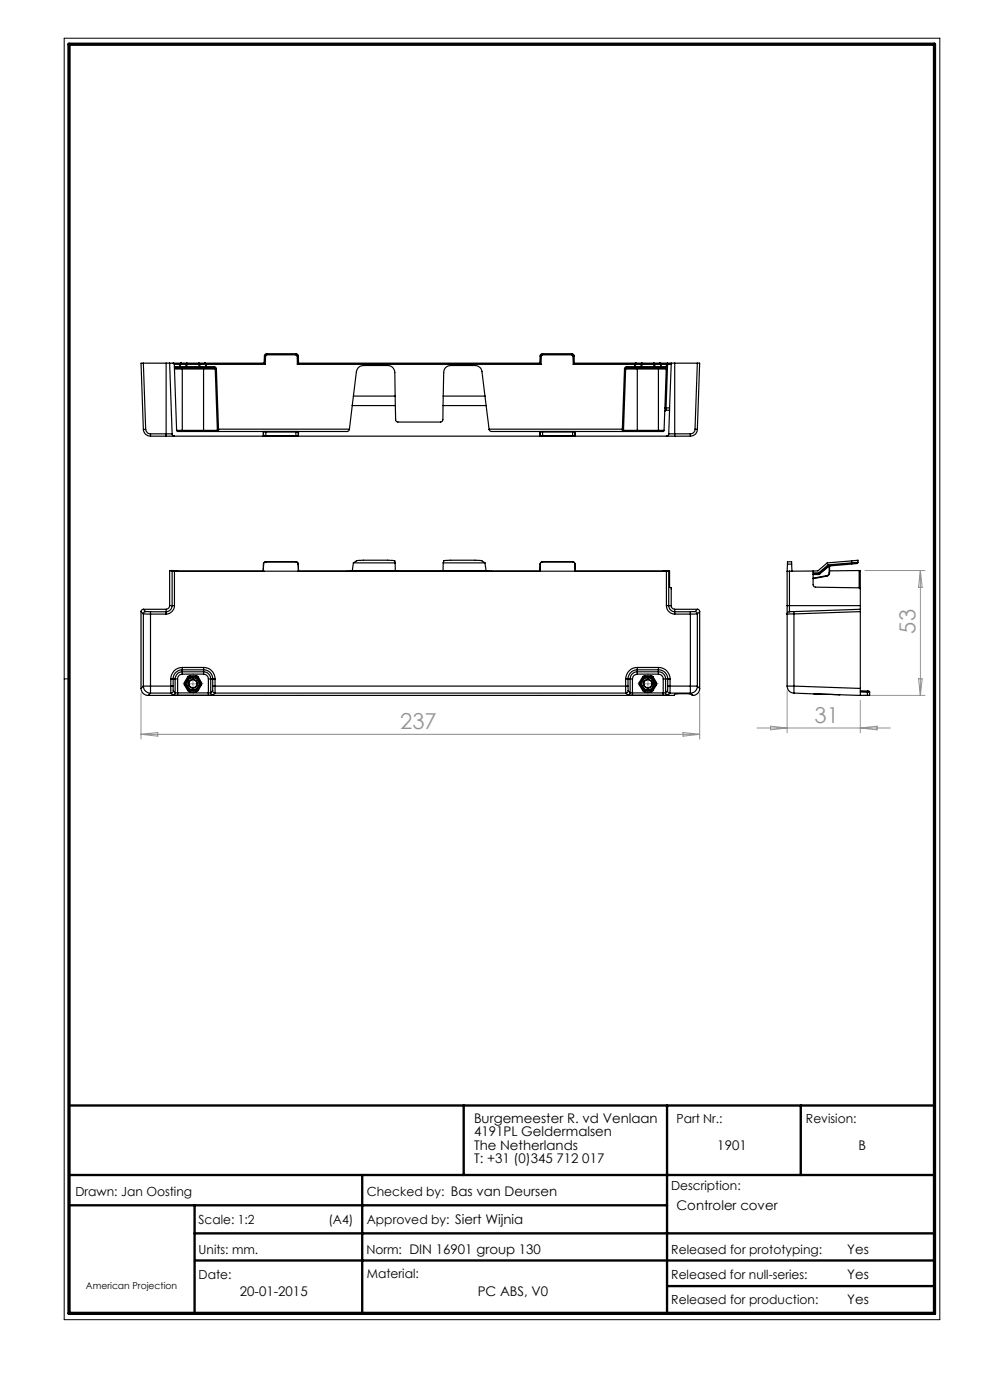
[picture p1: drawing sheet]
<svg xmlns="http://www.w3.org/2000/svg" width="210mm" height="297mm" viewBox="0 0 210 297" stroke-linecap="round" stroke-linejoin="round" font-family="sans-serif">
<path d="M13.6 8.1h185.8v271.9h-185.8zM14.6 144h-1" fill="none" stroke="#000" stroke-width=".21"/>
<path d="M14.6 234.5h183.6M98.4 234.5v14.8M141.5 234.5v44.1M169.9 234.5v14.8M14.6 249.3h183.6M14.6 255.7h126.9M41.3 255.7v22.9M76.8 249.3v29.3M41.3 261.7h156.9M41.4 267.4h156.8M141.5 272.8h56.7" fill="none" stroke="#000" stroke-width=".5"/>
<path d="M14.6 9.4h183.6v269.2h-183.6z" fill="none" stroke="#000" stroke-width=".7"/>
<path d="M39.7 145h-.9M40.9 143.8v-.9M40.9 146.3v.8M42.2 145h.9M136.2 145h-.9M137.4 143.8v-.9M137.4 146.3v.9M138.7 145h.9" fill="none" stroke="#959595" stroke-width=".21" stroke-dasharray="15.2 1.3 1.3 1.3"/>
<g fill="none" stroke="#959595" stroke-width=".21">
<path d="M183.5 121h12.7M195.2 121v26.5M195.2 121l.4 3.6h-.8zM29.9 147v9.8M29.9 155.8h118.5M29.9 155.8l3.6-.4v.8zM39.7 145.1h2.5M40.9 143.8v2.5M136.2 145.1h2.5M137.4 143.8v2.5M144.9 155.4l3.5 .4-3.5 .4zM148.4 147v9.8"/>
<path d="M160.6 154.4h28.2M163.4 154.1l3.6 .3-3.6 .4zM167 146.5v9M182.5 148.6v6.9M182.5 154.4l3.6-.3v.7zM183.5 147.5h12.7M194.8 144h.8l-.4 3.5z"/>
</g>
<g fill="none" stroke="#000" stroke-width=".25">
<path d="M30.4 77h-.5l.5 14.1M30.4 77h4.8M30.4 77l.5 14.1M35.2 77h.8M35.2 77v15M36 77l.5 15M36 77h20M36.7 77l.3 .3M37 77.3l.5 14M37 77.3h2.4M37 78h1.7M37 78.3h1.7"/>
<path d="M37 77.8h2.4M38.1 77.8l-.2 .2M38.1 77.8h.1M38.2 77.8l-.2 .2M38.2 77.3l-.1 .5M38.2 77.3v.5M38.4 77l-.2 .3M38.7 78v.3M38.7 78.3v13M38.7 78.3h4.5M38.7 78h4.5M39.4 77.8l-.2 .2"/>
<path d="M39.4 77.8h.3M39.4 77.3h.3M39.4 77.3l.2-.3 .1 .3M39.4 77.3v.5M39.7 77.8v.2M39.7 77.3h2.5M39.7 77.8h2.5M39.7 77.3v.5M42.2 77.8v.2M42.2 77.8h.2M42.2 77.3h.2M42.2 77.3v-.3l.2 .3"/>
<path d="M42.2 77.3v.5M42.4 77.8l.2 .2M42.4 77.3h13.9M42.4 77.8h3M42.4 77.3v.5M43.2 78.3h2.4M43.2 78h2.2M43.2 78v.3M43.2 78.3v13M43.4 77l.3 .3v.5M43.7 77.8l.2 .2M43.7 77.8h.1"/>
<path d="M43.7 77.8l.3 .2M45.4 78l.2 .3M45.4 77.8l.3 .1 .2 .4M45.4 77.8v.2M45.6 78.3h.3M45.6 78.3l.5 13M45.9 78.3l.5 12.7M56 77l.3 .3M56.1 75.5h.2M56.1 75.5l-.1 1.5M56.3 75.5v1.8M56.6 75.3l-.3 .2"/>
<path d="M56.6 75l-.4 .2-.1 .3M56.6 75v.3M56.6 75.3h6.2M56.6 75h6.2M62.8 75.3l.2 .2M62.8 75v.3M62.8 75l.2 .1 .3 .4M63 75.5h.3M63 75.5l.1 1.8M63.1 77.3h51.7M63.3 75.5v1.5M63.3 77l-.2 .3"/>
<path d="M63.3 77h51.2M114.5 77l.3 .3M114.6 75.5h.2M114.6 75.5l-.1 1.5M114.8 75.5v1.8M115.1 75.3l-.3 .2M115.1 75l-.3 .1-.2 .4M115.1 75v.3M115.1 75.3h6.2M115.1 75h6.2M121.3 75.3l.2 .2M121.3 75v.3"/>
<path d="M121.3 75l.3 .2 .2 .3M121.5 75.5h.3M121.5 75.5l.1 1.8M121.6 77.3h14.4M121.8 75.5v1.5M121.8 77l-.2 .3M121.8 77h20.6M132.5 78.3h.2M132.5 78.3l-.5 12.7M132.7 78.3h2.5M132.7 78.3l-.4 13M133 78h2.2"/>
<path d="M133 78l-.3 .3M133 77.8l-.5 .2v.3M133 77.8v.2M133 77.8h3M134.7 77.8l-.3 .2M134.7 77.3l.2-.3-.2 .3M134.7 77.8h.1M134.7 77.3h.1M134.7 77.3v.5M134.7 77.8l-.2 .2M135.2 78v.3M135.2 78.3v13"/>
<path d="M135.2 78.3h4.5M135.2 78h4.5M136 77.8l-.3 .2M136 77.8h.2M136 77.3h.2M136 77.3l.1-.3 .1 .3M136 77.3v.5M136.2 77.8v.2M136.2 77.3h2.5M136.2 77.8h2.5M136.2 77.3v.5M138.7 77.8v.2"/>
<path d="M138.7 77.8h.2M138.7 77.3h.2M138.7 77.3v-.3l.2 .3M138.7 77.3v.5M138.9 77.3h2.5M138.9 77.3v.5M138.9 77.8l.2 .2M138.9 77.8h2.5M139.7 78v.3M139.7 78h1.7M139.7 78.3h1.6M139.7 78.3v13"/>
<path d="M140.2 77.3l-.3-.3 .3 .3M140.2 77.3v.5l.2 .2M140.2 77.3h.1M141.4 77.3h.2M141.4 77.3l.1-.3 .1 .3M141.4 77.3l-.4 9.2M141.6 77.3l-.3 9.2M141.6 77.3h.8M142.4 77v.3M142.4 77h.7M142.4 77.3l-.4 9.2M143.1 77v15"/>
<path d="M143.1 77h4.8M147.9 77h.5l-.5 14.1M147.9 77l-.5 14.1M30.4 91.1h.5M30.4 91.1a1.51 1.51 0 0 0 1.5 1.4M30.9 91.1a1.03 1.03 0 0 0 1 .9M31.9 92v.5M31.9 92.5h3.3M31.9 92h3.3M35.2 92h1.3M35.2 92v.5M35.2 92.5h1.8"/>
<path d="M36.5 92l.2 .5h.3M37 92.5h104.4M37.5 91.3h1.2M38.7 91.3v.2M38.7 91.3h4.5M43.2 91.3v.2M43.2 91.3h2.9M46.1 91h.3M46.4 91v.5l-.3-.2M46.4 91h27.7M55.9 91.6h.5M55.9 91.6v.9"/>
<path d="M56.4 91.6h6.4M56.4 91.6v.9M56.4 92.5h-.5M56.4 92.5h6.4M62.8 91.6l.5-.1v1h-.5M62.8 91.6v.9M74.7 86l-.6 5.1-.2 .4h-.3h-35.9l-.2-.2M74.7 86h9.2M75 84h8.8M83.8 84l-.1-5a1.51 1.51 0 0 0-1.5-1.5h-5.1a1.53 1.53 0 0 0-1.5 1.3l-.9 7.2M83.8 84l.1 2M83.9 86v3.1l.4 .4h9.3l.3-.5 .1-3"/>
<path d="M94 86h9.1M94 84l.1-5a1.45 1.45 0 0 1 1.5-1.5h5.2a1.53 1.53 0 0 1 1.4 1.3l.9 7.2M94 84h8.9M94 84v2M103.1 86l.7 5.2 .4 .3h36.5l.2-.2M103.8 91h28.2M114.6 91.6h.5M114.6 91.6v.9M115.1 91.6h6.4M115.1 91.6v.9M115.1 92.5h-.5M115.1 92.5h6.4"/>
<path d="M121.5 92.5h.5M121.5 91.6v.9M122 91.6h-.5M122 91.6v.9M132 91v.5l.3-.2M132 91h.3M132.3 91.3h2.9M135.2 91.3v.2M135.2 91.3h4.5M139.7 91.3v.2M139.7 91.3h1.2M141 87.3l-.1 4"/>
<path d="M141 86.5h.3M141 86.5v.8M141.3 87l-.3 .3M141.3 87h.7M141.3 86.5v.5M141.3 86.5h.7M141.4 92.5h1.7M141.9 92l-.3 .5h-.2M141.9 92h1.2M142 86.5v.5M142 87l-.1 5M143.1 92v.5"/>
<path d="M143.1 92.5h3.3M143.1 92h3.3M146.4 92v.5M147.4 91.1h.5M147.4 91.1a.96 .96 0 0 1-1 .9M147.9 91.1a1.45 1.45 0 0 1-1.5 1.4M55.9 119.7l-.1 1.5M55.9 119.7h.1M56.4 119.2l-.4 .1-.1 .4M56.4 119.2h.1M56.4 119.2h6.4M56.4 119.2l-.3 .1-.2 .4"/>
<path d="M62.8 119.2l.2 .1 .3 .4M62.8 119.2l.3 .1 .2 .4M62.8 119.2h.1M63.3 119.7v1.5M63.3 119.7h.1M75 119.4l.8-.5 1-.1 6.5 .1 .4 .1 .1 .4M75 119.4h8.8M75 119.4l-.3 1.7M83.8 119.4l.1 1.7M94 119.4l.2-.4 1.1-.2 6.4 .1 .5 .1 .7 .4M94 119.4h8.9M94 119.4v1.7"/>
<path d="M102.9 119.4l.2 1.7M114.6 119.7l-.1 1.5M114.6 119.7h.1M115.1 119.2l-.4 .2-.1 .3M115.1 119.2h.1M115.1 119.2h6.4M115.1 119.2l-.3 .1-.2 .4M121.5 119.2l.3 .1 .2 .4M121.5 119.2h.1M122 119.7v1.5M167 119.7v1.5M167.9 119.7v-.5h-.9v.5"/>
<path d="M167.9 119.7h-.9M167.9 119.7l.1 1.5M175.6 119.8l.1 .3M175.6 119.8l-1.9 1.7M180.7 119.4v.3M180.7 119l1.3-.2v.5M180.7 119l-5.2 .4-2 1.7h-1M180.7 119v.4M180.7 119.4l-5.1 .4M180.7 119.7l-5 .4M182 119.3l-1.3 .1M182 119.3l-.2 .3-1.1 .1"/>
<path d="M29.9 129.7l.5 .5M29.9 129.7v16.3M30.4 130.2l1.5 .1M30.4 129.3l-.3 .1-.2 .3M30.4 130.2v15.4M30.4 129.3h4.8M30.4 129.3l.5 .4M30.9 129.7l-.3 .2-.2 .3M30.9 129.7l1 .1M31.9 129.8v.5M31.9 130.3h3.3M31.9 130.3v15.3"/>
<path d="M31.9 129.8h3.3M35.2 129.8v.5M35.2 129.3v.5M36 121l1.7 .2M36 128.5a.78 .78 0 0 1-.8 .8M36 121l.5 .2M36 128.5h.5M36 121v7.5M36.5 121.2h.5M36.5 128.5h.5M36.5 128.5a1.33 1.33 0 0 1-1.3 1.3M36.5 121.2v7.3"/>
<path d="M37 128.5a1.81 1.81 0 0 1-1.8 1.8M37 121.2h104.4M37 121.2v7.3M55.8 121.2h.1M74.7 121.1l-1.1 .1M74.7 121.1h9.2M83.9 121.1h10M94 121.1h9.1M94 121.1h-.1M103.1 121.1l1.1 .1M141.4 128.5h.5M141.4 121.2h.5"/>
<path d="M141.4 128.5a1.81 1.81 0 0 0 1.7 1.8M141.4 121.2v7.3M141.9 128.5a1.33 1.33 0 0 0 1.2 1.3M141.9 121.2v7.3M141.9 128.5h.5M142 121.1l-1.4 .1M142 121.1v3.5l.4 .1v3.8M142 121.1l-.1 .1M142.4 128.5a.78 .78 0 0 0 .7 .8M143.1 129.8v.5M143.1 130.3h3.3M143.1 129.8h3.3"/>
<path d="M143.1 129.3v.5M143.1 129.3h4.8M146.4 129.8v.5M146.4 130.3v15.3M147.4 129.7l-1 .1M147.4 129.7l.4 .3 .1 .2M147.9 130.2l-1.5 .1M147.9 129.3h.3l.2 .4M147.9 130.2v15.4M147.9 129.3l-.5 .4M148.4 129.7l-.5 .5M148.4 129.7v16.3"/>
<path d="M167 128.5h.5M167 128.5v1.8M167 121.2h.5M167 121.2v7.3M167 130.3v15.3M167.5 129.8l-.3 .1-.2 .4M167.5 128.5v1.3M167.5 128.5h15M167.5 121.2v7.3M168.4 129.7v.5M168.4 130.2l-1.4 .1M168.4 129.7l-.9 .1"/>
<path d="M168.4 130.2v15.4M172.5 121.1v3l.3 .4 9.4 .2M172.5 121.1l-5 .1M172.5 121.8h1.2M172.5 121.5h1.2M172.5 121.9h1.2M173.7 121.5v.3M173.7 121.8h.1M173.7 121.8v.1M175.3 122.1l.1 .1M175.3 122.1l-2.8 .6M175.4 122.2l-2.9 .6"/>
<path d="M175.7 120.1l.1 .1M175.7 120.1l-2 1.7M175.7 120.1h.1M175.8 120.2l-2.1 1.7M175.9 120v.2M175.9 120.2h.1M175.9 121.5l-.2 .4-.4 .2M175.9 121.5h.1M175.9 120.2h-.1M175.9 120.2v1.3M176 121.5a.74 .74 0 0 1-.6 .7M176 120.2v1.3"/>
<path d="M176.1 120l-.1 .2M182.2 124.7l.3 .3M182.2 121h.3v7.5M182.2 121l-6.2 .1M182.2 121v3.7M182.5 129.3v.4M182.5 128.5v.8M182.5 129.7l-14.1 .5M182.5 129.3l-14.1 .4M182.5 129.7v16.3M29.9 146a1.51 1.51 0 0 0 1.5 1.5M30.4 145.6h1.5"/>
<path d="M30.4 145.6a1.51 1.51 0 0 0 1.5 1.4M30.4 145.6l-.5 .4M31.9 145.6v1.4M31.9 145.6h4.3M31.9 147h4.4M31.9 147l-.5 .5M36.2 144h.5M36.2 145.6l.1 1.4M36.2 145.6h.5M36.2 144v1.6M36.3 147l.4 .5M36.7 147.5h1"/>
<path d="M36.7 145.6l.1 .9M36.7 144v1.6M36.7 144h.4M36.8 146.5l-.1 .3-.4 .2M36.8 146.5l.3 .5M37.1 147l-.2 .4-.2 .1M37.1 147h.6M37.1 144h.6M37.1 144v3M37.7 147v.5M37.7 147.5h6.5M37.7 144v3"/>
<path d="M37.7 147h6.5M38.7 141.6a2.41 2.41 0 0 0-2.5 2.4M38.7 141.6v.5M38.7 142.1a1.93 1.93 0 0 0-2 1.9M38.7 142.5a1.57 1.57 0 0 0-1.6 1.5M38.7 142.5v.5M38.7 143a1.02 1.02 0 0 0-1 1M38.7 141.6h4.5M38.7 142.1h4.5M38.7 142.5h4.5M38.7 142.1v.4M38.7 143h4.5"/>
<path d="M39.1 144.8l.2 .1M39.1 144.8v.5M39.1 145.3l.7 1.2M39.3 144.9v.3M39.3 145.2l-.2 .1M39.3 144.9h.1M39.3 145.2h.1M39.3 144.9l.3 .2M39.3 145.2l.7 1.2M39.6 145.1l-.3 .1M39.6 145.1l.7 1.1M39.8 143.6l.2 .1"/>
<path d="M39.8 146.5l.5 .3M39.8 143.6l-.7 1.2M40 146.4l-.2 .1M40 146.4l.3 .1M40 143.7l-.7 1.2M40 143.7v.1M40 146.4h.1M40 143.8l.3 .1M40 143.8l-.7 1.1M40.3 143.4l-.5 .2M40.3 143.6l-.3 .1M40.3 143.4v.2"/>
<path d="M40.3 146.5v.3M40.3 143.6h.1M40.3 143.6l-.3 .2M40.3 146.5h.1M40.3 143.6v.3M40.3 146.2l-.3 .2M40.3 146.2v.3M40.3 143.4h1.3M40.3 146.8h1.3M40.3 143.6h1.3M40.3 146.5h1.3M40.3 143.9h1.3"/>
<path d="M40.3 143.9l-.7 1.2M40.3 146.2h1.3M40.9 143.6v.2M40.9 143.8h.1M41 143.6h.1M41 143.6v.2M41 143.8h.1M41.6 146.2v.3l.2-.1M41.6 146.2l.2 .2M41.6 143.9l.7 1.2M41.6 143.4l.5 .2M41.6 143.6l.2 .1"/>
<path d="M41.6 143.4v.2M41.6 146.5v.3M41.8 146.4l.3 .1M41.8 146.4l-.2 .1M41.8 143.8l-.2-.2v.3M41.8 146.4h.1M41.8 143.8l-.2 .1M41.8 143.7l.7 1.2M41.8 143.7v.1M41.8 143.8l.7 1.1M42.1 146.5l-.5 .3M42.1 143.6l-.3 .1"/>
<path d="M42.1 143.6l.6 1.2M42.3 145.1l.2 .1M42.3 145.1l-.7 1.1M42.5 145.2l.2 .1M42.5 144.9v.3M42.5 145.2h.1M42.5 144.9h.1M42.5 144.9l-.2 .2M42.5 145.2l-.7 1.2M42.7 144.8v.5M42.7 144.8l-.2 .1M42.7 145.3l-.6 1.2"/>
<path d="M43.2 141.6a2.41 2.41 0 0 1 2.4 2.4M43.2 142.1a1.93 1.93 0 0 1 1.9 1.9M43.2 141.6v.5M43.2 142.5a1.57 1.57 0 0 1 1.5 1.5M43.2 143a1.09 1.09 0 0 1 1 1M43.2 142.5v.5M43.2 142.1v.4M44.2 147v.5M44.2 144h.5M44.2 144v3M44.7 147l.1 .3 .4 .2M44.7 147h-.5"/>
<path d="M44.7 144h.4M44.7 144v3M45.1 146.5l.2 .5h.3M45.1 146.5l-.4 .5M45.1 144h.5M45.1 145.6h.5M45.1 145.6v.9M45.1 144v1.6M45.2 147.5h-1M45.6 145.6v1.4M45.6 145.6h87.1M45.6 144v1.6"/>
<path d="M45.6 147h87.2M45.6 147l-.4 .5M132.7 144h.5M132.7 145.6h.5M132.7 145.6l.1 1.4M132.7 144v1.6M132.8 147l.4 .5M133.2 147.5h1M133.2 145.6v.9M133.2 144v1.6M133.2 144h.5M133.2 146.5l-.2 .5h-.2"/>
<path d="M133.2 146.5l.5 .5M133.7 147l-.2 .3-.3 .2M133.7 147h.5M133.7 144h.5M133.7 144v3M134.2 147v.5M134.2 147.5h6.5M134.2 144v3M134.2 147h6.5M135.2 141.6a2.47 2.47 0 0 0-2.5 2.4M135.2 141.6v.5M135.2 142.1a1.99 1.99 0 0 0-2 1.9"/>
<path d="M135.2 142.5a1.51 1.51 0 0 0-1.5 1.5M135.2 142.5v.5M135.2 143a1.02 1.02 0 0 0-1 1M135.2 141.6h4.5M135.2 142.1h4.5M135.2 142.5h4.5M135.2 142.1v.4M135.2 143h4.5M135.6 144.8v.5M135.6 144.8l.2 .1M135.6 145.3l.7 1.2M135.8 144.9v.3"/>
<path d="M135.8 145.2l-.2 .1M135.8 145.2l.7 1.2M135.8 145.2h.1M135.8 144.9h.1M135.9 144.9v.3M135.9 144.9l.2 .2M135.9 145.2l.6 1.2M136.1 145.1l-.2 .1M136.1 145.1l.6 1.1M136.3 146.5l.4 .3M136.3 143.6l.2 .1M136.3 143.6l-.7 1.2"/>
<path d="M136.5 146.4l-.2 .1M136.5 146.4l.2 .1M136.5 146.4h.1M136.5 143.8l.2 .1M136.5 143.7l-.7 1.2M136.5 143.7v.1M136.5 143.8l-.6 1.1M136.7 143.4l-.4 .2M136.7 143.4v.2M136.7 143.6l-.2 .1M136.7 146.5v.3M136.7 143.6h.1"/>
<path d="M136.7 143.6l-.2 .2M136.7 146.5h.1M136.7 143.6v.3M136.7 146.2l-.2 .2M136.7 146.2v.3M136.7 143.4h1.4M136.7 146.8h1.4M136.7 143.6h1.4M136.7 146.5h1.4M136.7 143.9h1.4M136.7 143.9l-.6 1.2M136.7 146.2h1.4"/>
<path d="M137.3 143.6l.1 .2zM137.3 143.8h.2M137.3 143.8h.1M137.4 143.8h.1M137.5 143.8h.1M137.5 143.6v.2M138.1 143.4l.4 .2M138.1 143.4v.2M138.1 143.6l.2 .1M138.1 146.5v.3M138.1 143.6l.2 .2M138.1 143.6h.1"/>
<path d="M138.1 146.5h.1M138.1 143.6v.3M138.1 146.2l.2 .2M138.1 146.2v.3M138.1 143.9l.7 1.2M138.3 146.4l.2 .1M138.3 146.4l-.2 .1M138.3 146.4h.1M138.3 143.8l-.2 .1M138.3 143.7l.7 1.2M138.3 143.7v.1M138.3 143.8l.7 1.1"/>
<path d="M138.5 146.5l-.4 .3M138.5 143.6l-.2 .1M138.5 143.6l.7 1.2M138.8 145.1l.2 .1M138.8 145.1l-.7 1.1M139 144.9v.3M139 144.9l-.2 .2M139 145.2h.1M139 144.9h.1M139 145.2l-.7 1.2M139 145.2l.2 .1M139.2 144.8v.5"/>
<path d="M139.2 144.8l-.2 .1M139.2 145.3l-.7 1.2M139.7 141.6a2.41 2.41 0 0 1 2.4 2.4M139.7 141.6v.5M139.7 142.1a1.93 1.93 0 0 1 1.9 1.9M139.7 142.5a1.51 1.51 0 0 1 1.5 1.5M139.7 143a1.02 1.02 0 0 1 1 1M139.7 142.5v.5M139.7 142.1v.4M140.7 147v.5M140.7 144h.5M140.7 144v3"/>
<path d="M141.2 147a.49 .49 0 0 0 .5 .5M141.2 147h-.5M141.2 144h.4M141.2 144v3M141.6 146.5l.2 .5h.3M141.6 146.5l-.4 .5M141.6 144h.5M141.6 145.6h.5M141.6 145.6v.9M141.6 144v1.6M141.7 147.5h-1M142.1 147h4.3"/>
<path d="M142.1 147l-.4 .5M142.1 145.6v1.4M142.1 145.6h4.3M142.1 144v1.6M146.4 145.6h1.5M146.4 145.6v1.4M146.4 147l.2 .2M146.6 147.2l.2 .2M146.6 147.2h-3.4l-.2 .3h-111.6M146.8 147.4l.1 .1M147.9 145.6a1.45 1.45 0 0 1-1.5 1.4M147.9 145.6l.5 .4"/>
<path d="M148.4 146a1.48 1.48 0 0 1-1.5 1.5M167 145.6h1.4M167 145.6a1.45 1.45 0 0 0 1.4 1.4M168.4 145.6v1.4M168.4 147l4.3 .2M168.4 145.6l14.1 .4M172.7 147.2h.3M173 147.2l5.1 .2M173 147.2h.1M178.1 147.4l4.3 .1M182.4 147.5h.1M182.5 146v1.5"/>
<path d="M182.5 146.8l1.5 .1M182.5 146.5l1.5 .1M184 146.6v.3M184 146.9h.5M184 146.6h.3l.2 .3M184 146.9v.6M184 147.5h-1.5M184.5 146.9v.6h-.5"/>
<circle cx="40.9" cy="145" r=".89"/>
<circle cx="40.9" cy="145" r=".87"/>
<circle cx="137.4" cy="145" r=".87"/>
<circle cx="137.4" cy="145.1" r=".89"/>
</g>
<g font-size="4.7" fill="#959595">
<text x="194.2" y="134.4" transform="rotate(-90 194.2 134.4)">53</text>
<text x="84.9" y="154.8">237</text>
<text x="172.8" y="153.4">31</text>
</g>
<g font-size="2.8">
<text x="100.5" y="238.2">Burgemeester R. vd Venlaan</text>
<text x="100.5" y="241.1">4191PL Geldermalsen</text>
<text x="100.5" y="243.9">The Netherlands</text>
<text x="152.2" y="243.9">1901</text>
<text x="182.1" y="243.9">B</text>
<text x="100.5" y="246.7">T: +31 (0)345 712 017</text>
<text x="143.5" y="256.7">Controler cover</text>
<text x="179.7" y="266">Yes</text>
<text x="50.9" y="275">20-01-2015</text>
<text x="101.3" y="275">PC ABS, V0</text>
<text x="179.7" y="271.4">Yes</text>
<text x="179.7" y="276.6">Yes</text>
</g>
<g font-size="2.7">
<text x="143.5" y="238.2">Part Nr.:</text>
<text x="171" y="238.2">Revision:</text>
<text x="16" y="253.7">Drawn: Jan Oosting</text>
<text x="77.8" y="253.7">Checked by: Bas van Deursen</text>
<text x="142.4" y="252.5">Description:</text>
<text x="42.1" y="259.7">Scale: 1:2</text>
<text x="69.7" y="259.7">(A4)</text>
<text x="77.8" y="259.7">Approved by: Siert Wijnia</text>
<text x="42.1" y="266">Units: mm.</text>
<text x="77.7" y="266">Norm: DIN 16901 group 130</text>
<text x="142.4" y="266">Released for prototyping:</text>
<text x="42.1" y="271.3">Date:</text>
<text x="77.8" y="271">Material:</text>
<text x="142.4" y="271.3">Released for null-series:</text>
<text x="142.4" y="276.6">Released for production:</text>
</g>
<text font-size="2" x="18.2" y="273.4">American Projection</text>
</svg>
